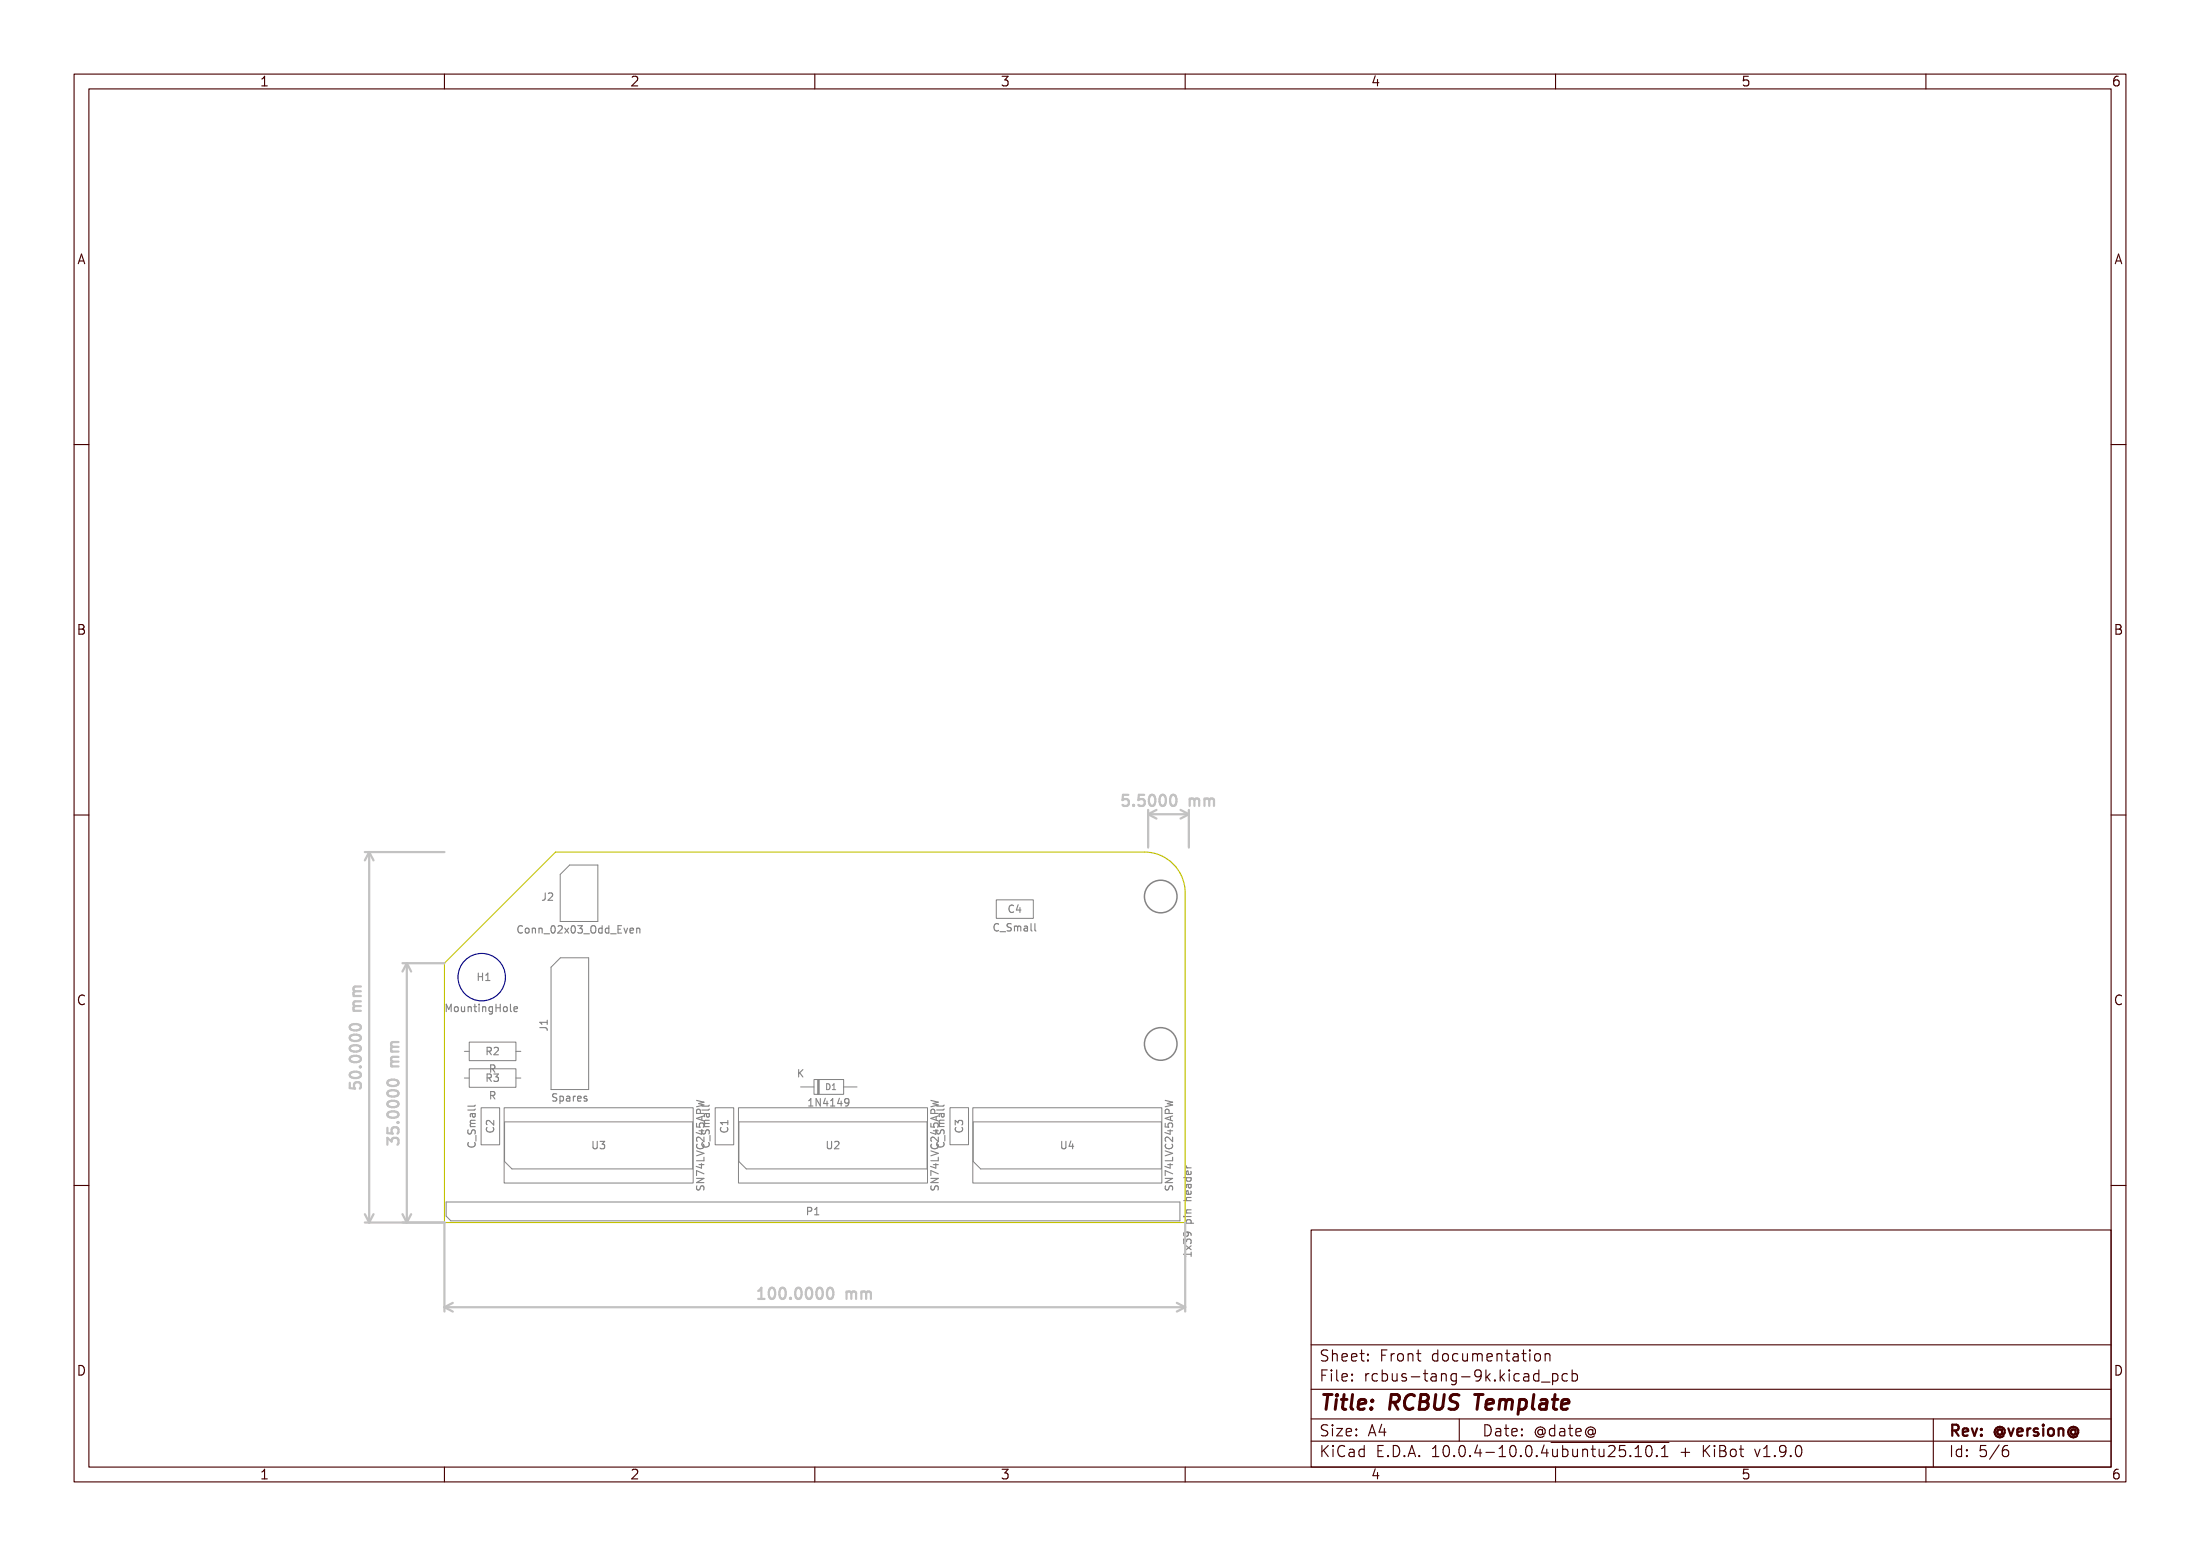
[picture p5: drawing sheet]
<svg xmlns="http://www.w3.org/2000/svg" width="297mm" height="210mm" viewBox="0 0 297 210" stroke-linecap="round" stroke-linejoin="round" font-family="sans-serif">
<g fill="none" stroke="#848484" stroke-width=".15">
<path d="M60.2 136.5v-1l.4 .8 .3-.8v1M61.4 135.9h.3l.2 .2v.2l-.2 .2h-.3l-.1-.2zM62.3 135.9v.6h.3l.1-.1M62.7 135.9v.6M63.2 136l.1-.1h.3v.6M63.2 135.9v.6M64 135.9h.3M64.1 135.5v.9l.2 .1M64.6 131.3v1M64.6 131.8h.5M64.7 135.5v.1M64.7 135.9v.6"/>
<path d="M65.1 131.3v1M65.2 136l.1-.1h.2l.1 .6M65.2 135.9v.6M65.6 132.3h.5M65.6 131.6l.3-.3v1M66.5 135.9h-.3l-.2 .2 .1 .4h.4M66.5 135.9v.8l-.2 .2-.2-.1M67 135.5v1M67 136h.5M67.5 135.5v1M68 136l.2-.1 .2 .1 .1 .3-.1 .2h-.2l-.2-.1zM68.9 135.5v.9l.2 .1"/>
<path d="M69.4 136.2l.5-.1-.1-.2h-.3l-.1 .1v.5h.4M70.5 125a.47 .47 0 0 0-.6 .4 .47 .47 0 0 0 .4 .5l.2-.1M71 125.4l.1-.1 .3 .1v.3l-.1 .2h-.2l-.1-.1zM71.9 125.4l.1-.1h.2l.1 .6M71.9 125.3v.6M72.8 125.4l.1-.1h.2l.1 .6M72.8 125.3v.6M72.9 138.7h.7a.32 .32 0 0 1 .3 .4M73.4 126h.8M73.6 120.5v.7a.32 .32 0 0 1-.4 .3M73.9 137.7v.6M73.9 138h-1l.3 .3"/>
<path d="M74 120.6l.4-.1 .2 .3-.6 .7h.6M74.5 125l.1-.1a.53 .53 0 0 1 .4 .5 .53 .53 0 0 1-.4 .5l-.1-.1-.1-.2zM75.3 125l.4-.1 .2 .3-.6 .7h.6M76.2 125.3l.6 .6M76.8 125.3l-.6 .6M77.2 125l.1-.1a.53 .53 0 0 1 .4 .5 .53 .53 0 0 1-.4 .5l-.1-.1-.1-.2zM78 124.9h.6l-.3 .4 .3 .1v.4l-.2 .1-.4-.1M78.8 126h.8M79.8 125.1a.33 .33 0 0 1 .4-.2 .33 .33 0 0 1 .2 .4v.3a.33 .33 0 0 1-.3 .3 .33 .33 0 0 1-.3-.3zM81.3 125.3h-.3l-.2 .2 .1 .4h.4M81.3 124.9v1M82.2 125.3h-.3l-.2 .2 .1 .4h.4"/>
<path d="M82.2 124.9v1M82.4 126h.8M83.4 125.4h.4M83.9 124.9h-.5v1h.5M84.2 125.3l.3 .6 .2-.6M85.1 125.6l.4-.1v-.2h-.3l-.1 .1v.5h.4M86 125.4l.1-.1h.2l.1 .6M86 125.3v.6M134.8 124.7a.47 .47 0 0 0-.7 .4 .47 .47 0 0 0 .5 .6l.2-.1M135 125.8h.8M136.5 124.7h-.4l-.1 .1v.3l.5 .2v.3l-.2 .1-.3-.1M136.8 122.2a.47 .47 0 0 0-.6 .4 .47 .47 0 0 0 .4 .6l.2-.1"/>
<path d="M137 125v.7M137 125.1l.2-.1 .2 .1M137.4 125.1l.1-.1h.3v.7M137.4 125.1v.6M137.5 122.1l-.3 .7h.6M137.7 122.5v.7M138.3 125h.4v.7M138.7 125.2l-.3 .1-.2 .1 .2 .3 .3-.1M139.2 124.7v.8l.1 .2M139.7 124.7v.8l.2 .2M63.2 152.5v.4l.1 .1h.2l.2-.4 .3-.1 .2 .2-.1 .4M63.3 154.2a.47 .47 0 0 0 .3 .7 .47 .47 0 0 0 .6-.5l-.1-.2"/>
<path d="M63.5 152.1h.7M63.6 151.6h.6M63.6 151.6l-.1 .2 .1 .3M63.7 150.3l.1 .3 .1 .2 .3-.2-.1-.3M64.2 150.3h-.7v.4M64.2 151.2h-.7v.3l.1 .1M64.2 149.7l-.2 .1h-.8M64.2 149.2l-.2 .1h-.8M64.2 153.2v.8M65.8 152.2a.47 .47 0 0 0 .3 .6 .47 .47 0 0 0 .6-.4l-.1-.2M65.8 141.9l.4-.1 .1-.1v-.2l-.2-.1h-.3v1M65.8 145.5l.4-.1 .1-.1v-.3h-.2h-.3v1"/>
<path d="M66 141.9l.3 .5M66 145.5l.3 .5M66.2 144.2h.5l.1-.1v-.3l-.2-.1h-.4v1M66.2 147.8h.5l.1-.1v-.3l-.2-.1h-.4v1M66.5 144.2l.3 .5M66.5 147.8l.3 .5M66.7 151.2v.6l-.8-.6-.2 .2 .1 .4M66.7 145h.6l-.3 .3 .2 .1v.5l-.1 .1-.4-.1M66.7 141.5l.4-.1 .2 .2-.6 .8h.6M75.2 147.7l-.4-.1-.2 .1v.3l.5 .2 .1 .2-.2 .2h-.4M75.6 148l.3-.1 .2 .2-.1 .5h-.4M75.6 147.9v1"/>
<path d="M76.5 148h.4v.6M76.9 148.2h-.3l-.1 .2 .1 .2h.3M77.4 147.9v.7M77.7 147.9l-.3 .2M78 148.3l.5-.1-.1-.2-.3-.1-.1 .2v.5h.4M79.2 148l-.2-.1-.2 .2 .1 .1 .3 .1v.3h-.4M80.1 154v.9l.1 .1h.3l.1-.1v-.9M81 154h.6l-.3 .4 .3 .1v.4l-.2 .1-.4-.1M94 159h1l-1 .6h1M94 151.6v.5h.5l-.1-.1 .1-.3 .1-.1h.3l.1 .2-.1 .3M94 155.3l1 .4-1 .3M94 148.5l1 .3-.7 .1 .7 .2-1 .3"/>
<path d="M94.1 154.4a.47 .47 0 0 0 .4 .7 .47 .47 0 0 0 .5-.5l-.1-.2M94.4 157.2h.6M94.4 152.6h.6M94.6 150.3l-.1-.5-.1-.1-.3 .1-.1 .1v.4h1M94.7 157v.7l-.7-.3M94.7 152.5v.6l-.7-.2M94.7 150.7v.5M94.8 152.5v.4l.1 .1h.2l.2-.4 .3-.1 .2 .2-.1 .4M94.9 154.2a.47 .47 0 0 0 .3 .7 .47 .47 0 0 0 .6-.5l-.1-.2M95 156.2v.5h-1M95 153.5v.6l-.7-.6-.3 .2 .1 .3M95 158.4l-1-.4v.7"/>
<path d="M95 150.6l-1 .3 1 .4M95.1 152.1h.7M95.2 151.6l-.1 .2 .1 .3M95.2 151.6h.6M95.3 150.3l.1 .3 .1 .2 .3-.2-.1-.3M95.8 150.3h-.7v.4M95.8 151.2h-.7v.3l.1 .1M95.8 149.7l-.2 .1h-.8M95.8 149.2l-.2 .1h-.8M95.8 153.2v.8M97.4 152.2a.47 .47 0 0 0 .3 .6 .47 .47 0 0 0 .6-.4l-.1-.2M98.3 151.2v.6"/>
<path d="M98.3 151.5h-1l.2 .3M107.8 144.4v1M108 144.8l.4 .6M108.4 144.4l-.6 .5M109.2 149.3h.5M109.2 148.6l.3-.3v1M110.7 148.3v1l-.5-1v1M111.4 148.2l-.2 .7h.6M111.7 148.6v.7M111.7 154v.9l.2 .1h.3l.1-.1v-.9M112.1 149.3h.6M112.1 148.6l.3-.3v1"/>
<path d="M112.7 154.1l.4-.1 .2 .3-.7 .7h.7M113.3 148.2l-.2 .7h.6M113.6 148.6v.7M114.6 148.7l-.2 .2h-.2l-.2-.2 .1-.4h.3l.2 .1a.66 .66 0 0 1-.3 .9h-.2M125.7 159h1l-1 .6h1M125.7 151.6v.5h.4l-.1-.1 .1-.3 .1-.1h.4l.1 .2-.1 .3M125.7 155.3l1 .4-1 .3M125.7 148.5l1 .3-.7 .1 .7 .2-1 .3M125.8 154.4a.47 .47 0 0 0 .3 .7 .47 .47 0 0 0 .6-.5l-.1-.2M126 157.2h.7M126 152.6h.7M126.2 150.3l-.1-.5-.1-.1-.2 .1-.1 .1v.4h1"/>
<path d="M126.3 157v.7l-.7-.3M126.3 152.5v.6l-.7-.2M126.4 150.7v.5M126.5 152.5v.4l.1 .1h.3l.2-.5h.3l.1 .2-.1 .3M126.6 154.2a.47 .47 0 0 0 .3 .6 .47 .47 0 0 0 .6-.4l-.1-.2M126.7 156.2v.5h-1M126.7 153.5v.6l-.7-.6-.3 .2 .1 .3M126.7 158.4l-1-.4v.7M126.7 150.6l-1 .3 1 .4M126.8 152h.7M126.9 151.6l-.1 .2 .1 .2M126.9 151.6h.6"/>
<path d="M127 150.3l.1 .3 .1 .2 .3-.2-.1-.3M127.5 150.3h-.7v.4M127.5 149.1l-.2 .2h-.8M127.5 151.2h-.7v.3l.1 .1M127.5 149.7l-.2 .1h-.8M127.5 153.2v.8M129 151.8v-.6l.3 .3 .1-.2h.5l.1 .1-.1 .4M129.1 152.2a.47 .47 0 0 0 .3 .6 .47 .47 0 0 0 .6-.4l-.1-.2M143.3 154v.9l.2 .1h.3l.1-.1v-.9M144.6 154l-.3 .7h.6M144.8 154.4v.6M157.3 151.6v.5h.5l-.1-.1v-.3l.2-.1h.3l.1 .2-.1 .3"/>
<path d="M157.3 159h1l-1 .6h1M157.3 155.3l1 .4-1 .3M157.3 148.5l1 .3-.7 .1 .7 .2-1 .3M157.4 154.4a.47 .47 0 0 0 .3 .7 .47 .47 0 0 0 .6-.5l-.1-.2M157.6 157.2h.7M157.6 152.6h.7M157.8 150.3v-.5l-.2-.1-.2 .1-.1 .1v.4h1M158 157v.7l-.7-.3M158 152.5v.6l-.7-.2M158 150.7v.5M158.3 153.5v.6l-.7-.6-.3 .2 .1 .3M158.3 156.2v.5h-1"/>
<path d="M158.3 158.4l-1-.4v.7M158.3 150.6l-1 .3 1 .4M159.8 159h1M160.1 157.3l.2 .3M160.1 157.6h.7M160.2 159l-.1 .2 .2 .2 .5-.1v-.3M160.4 159.9v.3l.2 .1 .2-.1v-.3M160.8 158.1v.3l-.1 .1h-.5v-.4l.2-.1 .1 .5M160.8 159.9h-.6v.4M94.1 160l-.1 .4 .2 .2 .3-.1 .2-.4h.2l.1 .1v.4M109 163.5l.5-.1 .1-.1-.1-.3h-.1h-.4v1M110 164h.5"/>
<path d="M110 163.2l.3-.2v1M125.7 160v.4l.2 .2 .2-.1 .2-.4h.3l.1 .1-.1 .4M157.4 160l-.1 .4 .2 .2 .2-.1 .2-.4h.3l.1 .1v.4M159.8 167.9v-.7l.4 .4 .1-.3h.4l.1 .1-.1 .5M159.8 164.2h.1M159.8 162h1M160.1 168.1l.7 .6M160.1 165.1h1M160.1 164.2h.7M160.1 163.7h.7M160.2 165.1l-.1-.3 .2-.2 .5 .1v.4M160.2 166.3l.2 .2v.2l-.2 .2-.3-.1-.1-.3 .1-.2a.66 .66 0 0 1 .9 .3v.2"/>
<path d="M160.8 160.8v.2l-.1 .2-.5-.1v-.3l.2-.1 .1 .5M160.8 169v.6M160.8 169.3h-1l.3 .3M160.8 168.1l-.7 .6M160.8 161.6l-.6 .1-.1 .2 .1 .1M160.8 163.3h-.6l-.1 .3 .1 .1"/>
</g>
<g fill="none" stroke="#848484" stroke-width=".14">
<path d="M75.6 118l1.3-1.2h3.8v7.6h-5.1zM75.7 129.3h3.8v17.8h-5.1v-16.6zM134.5 121.5h5v2.5h-5zM62.7 141.9h.6M62.7 145.5h.6M63.3 140.6h6.3v2.6h-6.3zM63.3 144.3h6.3v2.4h-6.3zM64.9 149.5h2.5v5h-2.5zM68.1 149.5h25.5v10.2h-25.5zM68.1 151.4h25.4v6.4h-24.4l-1-1zM69.7 141.9h.6M69.7 145.5h.6"/>
<path d="M96.5 149.5h2.6v5h-2.6zM99.7 149.5h25.5v10.2h-25.5zM99.8 151.4h25.4v6.4h-24.4l-1-1zM108.1 146.7h1.8M109.9 145.7h4v2h-4zM110.4 145.7v2M110.5 145.7v2M110.6 145.7v2M111.6 146.3a.4 .4 0 0 1 .5 .4 .4 .4 0 0 1-.5 .4zM112.4 147.1h.4M112.4 146.5l.2-.2v.8M113.9 146.7h1.8"/>
<path d="M128.2 149.5h2.5v5h-2.5zM131.3 149.5h25.5v10.2h-25.5zM131.4 151.4h25.4v6.4h-24.4l-1-1zM60.2 162.2h99.1v2.6h-98.4l-.7-.7z"/>
</g>
<g fill="none" stroke="#848484" stroke-width=".2">
<circle cx="156.7" cy="121" r="2.2"/>
<circle cx="156.7" cy="140.9" r="2.2"/>
</g>
<path d="M60 130l15-15h79.5a5.5 5.5 0 0 1 5.5 5.5v44.5h-100z" fill="none" stroke="#c2c200" stroke-width=".15"/>
<g fill="none" stroke="#c2c2c2" stroke-width=".3">
<path d="M49.3 115h10.7M49.8 115v50M49.8 115l.6 1.1M49.8 115l-.5 1.1M152.3 107.3h-.7l-.1 .7 .2-.2 .5 .1 .2 .2-.1 .5-.2 .2h-.4l-.2-.2M153 108.6l.1 .1-.1 .1M153 108.6v.1v.1M153 108.6v.2M154.5 107.3h-.7l-.1 .7 .2-.2 .5 .1 .1 .2v.5l-.3 .2h-.3l-.2-.2M155 109.3v5.1M155 109.9h5.5M155 109.9l1.1 .6"/>
<path d="M155.2 107.4a.36 .36 0 0 1 .4-.1 .36 .36 0 0 1 .3 .3 .77 .77 0 0 1-.4 1.2 .91 .91 0 0 1-.3-1.4zM156.1 109.3l-1.1 .6M156.7 107.4a.36 .36 0 0 1 .3-.1 .36 .36 0 0 1 .3 .3 .77 .77 0 0 1-.4 1.2 .91 .91 0 0 1-.2-1.4zM158.1 107.4a.36 .36 0 0 1 .4-.1 .36 .36 0 0 1 .2 .3 .77 .77 0 0 1-.4 1.2 .91 .91 0 0 1-.2-1.4zM159.4 109.3l1.1 .6M160.5 109.3v5.1M160.5 109.9l-1.1 .6M160.6 107.8v1M160.6 107.9a.37 .37 0 0 1 .6 .1M161.2 108l.3-.2h.3l.1 1M161.2 108v.8M162.6 107.9a.37 .37 0 0 1 .7 .1"/>
<path d="M162.6 107.8v1M163.3 108l.2-.2h.3l.1 1M163.3 108v.8M47.3 139.9a1 1 0 0 1 1.4 .1v.1a.94 .94 0 0 1-1.5 0zM47.4 138.4a1.02 1.02 0 0 1 1.3 .2v.1a.94 .94 0 0 1-1.5 0zM47.7 136.4h1M47.7 134.4h1M47.9 135.8l-.1 .1a.41 .41 0 0 0 .1 .5M47.9 133.8l-.1 .1a.41 .41 0 0 0 .1 .5M47.9 135.8h.8M47.9 133.8h.8M48.7 133.1l-.9 .1-.1 .4 .2 .2"/>
<path d="M48.7 135.1l-.9 .1-.1 .4 .2 .2M54.3 130h5.7M54.9 130v35M54.9 130l.6 1.1M54.9 130l-.6 1.1M47.2 146.1v.8h.7l-.1-.2 .1-.5 .2-.1h.5l.1 .3v.3l-.1 .2M47.3 141.3a1 1 0 0 1 1.4 .1v.2a.94 .94 0 0 1-1.5 0zM47.3 142.7a1 1 0 0 1 1.4 .2v.1a.94 .94 0 0 1-1.5 0zM47.3 144.9a1 1 0 0 1 1.4 .1v.1a.94 .94 0 0 1-1.5 0zM48.6 144v-.1l.1 .1M48.6 144v.1l.1-.1M48.6 144h.1"/>
<path d="M52.3 152.2v.7l.7 .1-.1-.2v-.5l.3-.2 .5 .1 .1 .2v.4l-.1 .2M52.3 154.5v-.9l.6 .5a.41 .41 0 0 1 .3-.5h.3l.2 .1 .1 .6-.1 .2M52.4 145.9a1.02 1.02 0 0 1 1.4 .2v.1a.94 .94 0 0 1-1.5 0zM52.4 147.3a1.02 1.02 0 0 1 1.4 .2v.1a.94 .94 0 0 1-1.5 0zM52.4 148.7a1.02 1.02 0 0 1 1.4 .2v.2a.94 .94 0 0 1-1.5 0zM52.4 150.1a1.02 1.02 0 0 1 1.4 .3v.1a.94 .94 0 0 1-1.5 0zM52.8 141.9h1M52.8 143.9h1M53 143.3l-.1 .1a.41 .41 0 0 0 0 .5M53 141.3l-.1 .1a.41 .41 0 0 0 0 .5M53 143.3h.8M53 141.3h.8"/>
<path d="M53.7 151.5v-.1l.1 .1M53.7 151.5v.1l.1-.1M53.7 151.5h.1M53.8 140.6l-.9 .1-.1 .4 .2 .2M53.8 142.6l-.9 .1-.1 .4 .2 .2M49.3 165h10.7v12M49.3 163.9l.5 1.1M50.4 163.9l-.6 1.1M54.3 163.9l.6 1.1M55.5 163.9l-.6 1.1M60 176.4h100M60 176.4l1.1 .6"/>
<path d="M61.1 175.8l-1.1 .6M102.4 175.3h.8M102.4 174.2l.4-.4v1.5M103.9 174a.36 .36 0 0 1 .4-.2 .36 .36 0 0 1 .3 .3 .77 .77 0 0 1-.5 1.2 .91 .91 0 0 1-.2-1.3zM105.4 174a.36 .36 0 0 1 .3-.2 .36 .36 0 0 1 .3 .3 .77 .77 0 0 1-.4 1.2 .91 .91 0 0 1-.2-1.3zM106.7 175.2h.1l-.1 .1M106.7 175.2h-.1l.1 .1M106.7 175.2v.1M107.5 174a.36 .36 0 0 1 .4-.2 .36 .36 0 0 1 .2 .3 .77 .77 0 0 1-.4 1.2 .91 .91 0 0 1-.2-1.3zM108.9 174a.36 .36 0 0 1 .4-.2 .36 .36 0 0 1 .3 .3 .77 .77 0 0 1-.5 1.2 .91 .91 0 0 1-.2-1.3zM110.4 174a.36 .36 0 0 1 .3-.2 .36 .36 0 0 1 .3 .3 .77 .77 0 0 1-.4 1.2 .91 .91 0 0 1-.2-1.3zM111.8 174a.36 .36 0 0 1 .4-.2 .36 .36 0 0 1 .2 .3 .77 .77 0 0 1-.4 1.2 .91 .91 0 0 1-.2-1.3z"/>
<path d="M114.3 174.3v1M114.3 174.5a.37 .37 0 0 1 .6 0M114.9 174.5l.2-.2 .4 .1 .1 .9M114.9 174.5v.8M116.3 174.5a.37 .37 0 0 1 .6 0M116.3 174.3v1M116.9 174.5l.2-.2 .4 .1 .1 .9M116.9 174.5v.8M158.9 175.8l1.1 .6M160 165v12M160 176.4l-1.1 .6"/>
</g>
<circle cx="65" cy="131.9" r="3.2" fill="none" stroke="#000084" stroke-width=".15"/>
<g fill="none" stroke="#480000" stroke-width=".15">
<path d="M10 10h277v190h-277zM12 12h273v186h-273zM35.3 11.6h.8M35.3 10.7l.4-.4v1.3M60 10v2M85.3 10.4l.2-.1 .5 .1a.35 .35 0 0 1 0 .5l-.7 .7h.8M110 10v2M135.3 10.3h.8l-.4 .5a.35 .35 0 0 1 .4 .2v.3l-.1 .2-.5 .1-.2-.1M160 10v2M185.7 10.2l-.4 1h.9M186 10.7v.9M210 10v2"/>
<path d="M236 10.3h-.6l-.1 .6 .2-.1 .5 .1 .1 .1-.1 .5-.2 .1h-.3l-.2-.1M260 10v2M286 10.3a.52 .52 0 0 0-.7 .6v.4l.2 .2 .3 .1 .2-.1 .1-.5-.1-.1-.4-.1-.3 .2M10.6 35.6l.4-1.3 .4 1.3M10.7 35.2h.6M285.6 35.6l.4-1.3 .4 1.3M285.7 35.2h.6M10 60h2M285 60h2M10.7 84.3h.4l.2 .1v.3l-.2 .2a.35 .35 0 0 1 .3 .3 .35 .35 0 0 1-.2 .4h-.5zM10.7 84.9h.4M285.7 84.3h.4l.2 .1v.3l-.2 .2a.35 .35 0 0 1 .3 .3 .35 .35 0 0 1-.2 .4h-.5z"/>
<path d="M285.7 84.9h.4M10 110h2M285 110h2M11.4 134.4a.52 .52 0 0 0-.6 0 .52 .52 0 0 0-.2 .6 .49 .49 0 0 0 .2 .5 .49 .49 0 0 0 .6 0M286.4 134.4a.52 .52 0 0 0-.6 0 .52 .52 0 0 0-.2 .6 .49 .49 0 0 0 .3 .5 .49 .49 0 0 0 .5 0M10 160h2M285 160h2M177 166h108v32h-108zM10.7 184.3a.66 .66 0 0 1 .7 .6 .66 .66 0 0 1-.7 .7zM35.3 198.7l.4-.4v1.3M35.3 199.6h.8M60 198v2"/>
<path d="M85.3 198.4l.2-.1 .5 .1a.35 .35 0 0 1 0 .5l-.7 .7h.8M110 198v2M135.3 198.3h.8l-.4 .5a.35 .35 0 0 1 .4 .2v.4l-.1 .1-.5 .1-.2-.1M160 198v2M177 194.5h108M177 191.5h108M177 187.5h108M177 181.5h108M178.5 185.6h.5M178.5 195.1v1.5M178.7 195.7l.6 .9M179.2 184.9h-.7v1.5"/>
<path d="M179.2 192.4l-.2-.1-.5 .1a.36 .36 0 0 0-.1 .3 .36 .36 0 0 0 .3 .3 .55 .55 0 0 1 .5 .4v.3l-.2 .1-.6-.1M179.2 182.3l-.2-.1-.5 .1a.36 .36 0 0 0-.1 .3 .36 .36 0 0 0 .3 .3 .55 .55 0 0 1 .5 .4v.3l-.2 .1-.6-.1M179.3 195.1l-.8 .9M179.7 184.9v.1M179.7 185.4v1M179.7 184.9l.1 .1h-.1M179.9 182.2v1.5M179.9 192.3v.1M179.9 192.8v1M179.9 192.3l-.1 .1h.1M179.9 192.3l.1 .1h-.1M179.9 182.8a.37 .37 0 0 1 .6 .1v.8"/>
<path d="M180 195.1v.1M180 195.6v1M180 195.1l-.1 .1h.1M180.5 192.8h.7l-.7 1h.7M180.5 184.9v1.3l.2 .2M181.2 183.2l.7-.1-.1-.3-.4-.1-.2 .2v.7l.2 .1 .4-.1M181.2 185.9l.7-.2-.1-.2-.4-.1-.2 .2v.7l.2 .1 .4-.1M181.5 195.2a.6 .6 0 0 0-.7 0 .6 .6 0 0 0-.2 .8 .56 .56 0 0 0 .3 .5 .56 .56 0 0 0 .6 0M181.7 193.3l.8-.1-.1-.3-.4-.1-.3 .2 .1 .7 .2 .1 .4-.1M182.2 195.7l.1-.1 .4 .1 .1 .9M182.5 183.2l.7-.1-.1-.3-.4-.1-.2 .2v.7l.2 .1 .4-.1M182.5 186.3h.1l-.1 .1"/>
<path d="M182.5 186.3v.1M182.5 185.5v.1M182.5 185.5h.1l-.1 .1M182.8 196h-.5a.29 .29 0 0 0-.2 .3 .29 .29 0 0 0 .2 .3l.5-.1M183.1 193.7h.1l-.1 .1M183.1 193.7h-.1l.1 .1M183.1 192.9v.1M183.1 193.7v.1M183.1 192.9h.1l-.1 .1M183.1 192.9h-.1l.1 .1M183.6 182.7h.6M183.8 182.2v1.3l.1 .1 .3 .1"/>
<path d="M184.2 195.7l-.5-.1-.2 .3v.4l.1 .2 .1 .1 .5-.1M184.2 195.1v1.5M184.4 185.4v1M184.7 183.6v.1M184.7 183.6h-.1l.1 .1M184.7 182.8v.1M184.7 182.8h-.1l.1 .1M184.7 193.8l.5-1.5 .5 1.5M184.8 185.4l-.3 .1-.1 .2M184.9 193.4h.7M185.7 198.2l-.4 1h.9M186 185.5l-.5-.1-.3 .3v.4l.2 .2 .1 .1 .5-.1"/>
<path d="M186 198.7v.9M186 195.8h.5M186.5 192.2l-.3 1.1h.9M186.5 182.9h.5M186.6 185.5l.4-.1 .3 .3v.4l-.1 .2-.2 .1-.4-.1M186.6 184.9v1.5M186.7 195.1h-.7v1.5h.7M186.9 192.8v1M187.2 182.2h-.7v1.5M187.4 196.5h.1l-.1 .1M187.4 196.5h-.1l.1 .1M187.4 196.5v.1"/>
<path d="M187.8 182.7v1M188 185.4v.9a.41 .41 0 0 0 .6 0M188.1 195.1a.79 .79 0 0 1 .9 .5 .79 .79 0 0 1-.3 .9l-.6 .1zM188.2 182.7l-.2 .1-.2 .2M188.6 185.4v1M188.8 182.8a.41 .41 0 0 1 .7 .2v.4a.41 .41 0 0 1-.4 .3 .41 .41 0 0 1-.4-.3v-.4zM189.6 196.5h.1l-.1 .1M189.6 196.5h-.1l.1 .1M189.6 196.5v.1M189.8 185.5l-.3-.1-.3 .2 .1 .2 .5 .2 .1 .1-.1 .2-.1 .1-.5-.1M190.1 196.6l.5-1.5 .5 1.5M190.1 182.8a.37 .37 0 0 1 .6 .1v.8"/>
<path d="M190.1 182.7v1M190.2 196.2h.8M190.5 185.8h1.2M191.2 182.7h.6M191.5 182.2v1.3v.1l.3 .1M191.6 196.5h.1l-.1 .1M191.6 196.5h-.1l.1 .1M191.6 196.5v.1M192.2 185.4h.5M192.4 184.9v1.3l.1 .1 .2 .1M193.2 185.5l.2-.1 .4 .1 .1 .9M193.4 196.6h.8"/>
<path d="M193.4 195.5l.4-.4v1.5M193.9 185.7l-.5 .1a.29 .29 0 0 0-.2 .3 .29 .29 0 0 0 .2 .3l.5-.1M194.1 182.8l-.4-.1-.3 .3v.4l.1 .2 .2 .1 .4-.1M194.1 182.2v1.5M194.6 185.5a.37 .37 0 0 1 .6 .1v.8M194.6 185.4v1M194.8 182.8a.41 .41 0 0 1 .4-.1 .41 .41 0 0 1 .3 .3v.4a.41 .41 0 0 1-.4 .3 .41 .41 0 0 1-.4-.3zM195 195.2a.36 .36 0 0 1 .3-.1 .36 .36 0 0 1 .3 .3 .77 .77 0 0 1-.4 1.2 .91 .91 0 0 1-.2-1.4zM196.3 196.5h.1l-.1 .1M196.3 196.5h-.1l.1 .1M196.3 196.5v.1M196.6 185.4v1.2a.41 .41 0 0 1-.6 .2"/>
<path d="M196.6 185.5l-.4-.1-.3 .3v.4l.1 .2 .2 .1 .4-.1M196.8 182.8l-.4-.1-.3 .3v.4l.1 .2 .2 .1 .4-.1M197 191.5v3M197.1 195.2a.36 .36 0 0 1 .4-.1 .36 .36 0 0 1 .2 .3 .77 .77 0 0 1-.4 1.2 .91 .91 0 0 1-.2-1.4zM197.3 185.8h1.2M197.5 182.7v.9a.41 .41 0 0 0 .6 0M198.1 182.7v1M198.5 196.5v.1M198.5 196.5h-.1l.1 .1M198.8 182.8a.37 .37 0 0 1 .7 .1M198.8 182.7v1M199.5 195l-.4 1.1h.9"/>
<path d="M199.5 182.9l.2-.2 .3 .1 .1 .9M199.5 182.9v.8M199.8 195.6v1M200 185.5l-.3 .3h-.3l-.3-.3v-.3l.1-.2 .5-.1 .2 .1a.99 .99 0 0 1-.4 1.4h-.3M200.5 192.3a.79 .79 0 0 1 .8 .5 .79 .79 0 0 1-.3 .9l-.5 .1zM200.6 196h1.1M200.6 184.9v1.5M200.7 185.8l.5 .6M200.7 183.2l.8-.1-.1-.3-.4-.1-.3 .2 .1 .7 .2 .1 .4-.1M201.2 185.4l-.6 .6M201.8 186.3h.1l-.1 .1M201.8 186.3h-.1l.1 .1"/>
<path d="M201.8 186.3v.1M202 192.9l.1-.1 .4 .1 .1 .9M202.1 182.8a.37 .37 0 0 1 .6 .1v.8M202.1 182.7v1M202.4 196.6h.8M202.4 195.5l.4-.4v1.5M202.5 184.9v1.5M202.6 193.2h-.5a.29 .29 0 0 0-.2 .3 .29 .29 0 0 0 .2 .3l.5-.1M202.7 185.8l.4 .6M203.1 192.8h.6M203.1 185.4l-.6 .6M203.2 182.7h.6"/>
<path d="M203.3 192.3v1.3l.1 .1 .3 .1M203.5 182.2v1.3v.1l.3 .1M203.7 184.9v.1M203.7 185.4v1M203.7 184.9l.1 .1h-.1M204 195.2a.36 .36 0 0 1 .3-.1 .36 .36 0 0 1 .3 .3 .77 .77 0 0 1-.4 1.2 .91 .91 0 0 1-.2-1.4zM204.1 193.3l.7-.1-.1-.3-.4-.1-.2 .2 .1 .7 .1 .1 .4-.1M204.3 182.8l.2-.1 .4 .1 .1 .9M205 183.1h-.5a.29 .29 0 0 0-.3 .3 .29 .29 0 0 0 .3 .3l.5-.1M205.1 185.5l-.4-.1-.3 .3v.4l.1 .2 .2 .1 .4-.1M205.3 196.5h.1l-.1 .1M205.3 196.5h-.1l.1 .1"/>
<path d="M205.3 196.5v.1M205.5 193.7v.1M205.5 193.7h-.1l.1 .1M205.5 192.9v.1M205.5 192.9h-.1l.1 .1M205.5 182.7h.5M205.7 182.2v1.3v.1l.3 .1M205.7 185.5l.2-.1 .4 .1 .1 .9M206.1 195.2a.36 .36 0 0 1 .4-.1 .36 .36 0 0 1 .2 .3 .77 .77 0 0 1-.4 1.2 .91 .91 0 0 1-.2-1.4zM206.4 185.7l-.5 .1a.29 .29 0 0 0-.2 .3 .29 .29 0 0 0 .2 .3l.5-.1M206.5 182.2v.1M206.5 182.7v1"/>
<path d="M206.5 182.2l.1 .1h-.1M207.2 182.8a.41 .41 0 0 1 .4-.1 .41 .41 0 0 1 .4 .3v.4a.41 .41 0 0 1-.4 .3 .41 .41 0 0 1-.4-.3zM207.5 196.5v.1M207.5 196.5h-.1l.1 .1M207.7 185.5l-.4-.1-.3 .3v.4l.2 .2 .1 .1 .4-.1M207.7 184.9v1.5M208.1 186.5h1.1M208.2 193.1a.36 .36 0 0 0-.5-.1 .36 .36 0 0 0 0 .6 .36 .36 0 0 0 .5-.1M208.2 192.9v.6M208.2 193.5l.1 .1 .2-.1a.67 .67 0 0 0-.6-.9 .67 .67 0 0 0-.6 1 .71 .71 0 0 0 1.2 .2M208.5 195l-.4 1.1h.9M208.6 182.7v1"/>
<path d="M208.6 182.8a.37 .37 0 0 1 .6 .1v.8M208.8 195.6v1M209.4 194.7h15.9M209.6 195.6l.1 .9a.41 .41 0 0 0 .5 0M209.6 185.4v1.5M209.6 185.5l.4-.1 .3 .3v.4l-.1 .2-.2 .1-.4-.1M209.9 192.9l-.4-.1-.3 .3v.4l.1 .2 .2 .1 .4-.1M209.9 192.3v1.5M210 198v2M210.2 195.6v1M210.6 192.9l.1-.1 .5 .1v.9M211 195.7l.4-.1 .3 .3v.4l-.2 .2-.1 .1-.4-.1"/>
<path d="M211 195.1v1.5M211.2 193.2h-.5a.29 .29 0 0 0-.2 .3 .29 .29 0 0 0 .2 .3l.5-.1M211.6 185.5l-.4-.1-.3 .3v.4l.1 .2 .2 .1 .4-.1M211.7 192.8h.6M212 192.3v1.3v.1l.3 .1M212.2 185.5l.5-.1 .3 .3v.4l-.2 .2-.1 .1-.5-.1M212.2 184.9v1.5M212.3 195.6l.1 .9a.41 .41 0 0 0 .6 0M212.7 193.3l.8-.1-.1-.3-.4-.1-.3 .2 .1 .7 .2 .1 .4-.1M213 195.6v1M213.7 195.7a.37 .37 0 0 1 .6 .1v.8M213.7 195.6v1"/>
<path d="M214.8 195.6h.6M215 193.1a.36 .36 0 0 0-.5-.1 .36 .36 0 0 0 0 .6 .36 .36 0 0 0 .5-.1M215 193.5l.1 .1 .2-.1a.67 .67 0 0 0-.6-.9 .67 .67 0 0 0-.6 1 .71 .71 0 0 0 1.1 .2M215 192.9v.6M215 195.1v1.3l.1 .1 .3 .1M215.9 195.6l.1 .9a.41 .41 0 0 0 .5 0M216.5 195.6v1M217.2 195.2l.2-.1 .5 .1a.41 .41 0 0 1 .1 .5l-.9 .9h.9M219.4 195.1h-.7l-.1 .7 .2-.1h.5l.2 .3-.1 .5-.2 .1h-.4l-.2-.1M220.1 196.5h.1l-.1 .1M220.1 196.5h-.1l.1 .1M220.1 196.5v.1"/>
<path d="M220.7 196.6h.9M220.7 195.5l.5-.4v1.5M222.3 195.2a.36 .36 0 0 1 .4-.1 .36 .36 0 0 1 .3 .3 .77 .77 0 0 1-.5 1.2 .91 .91 0 0 1-.2-1.4zM223.7 196.5v.1M223.7 196.5h-.1l.1 .1M224.3 196.6h.9M224.3 195.5l.4-.4v1.5M227 196h1.1M227.5 195.4v1.2M230 195.1v1.5M230.2 195.7l.6 .9M230.8 195.1l-.8 .9"/>
<path d="M231.5 195.1v.1M231.5 195.6v1M231.5 195.1l-.1 .1h.1M232.2 195.1l.6 .1a.36 .36 0 0 1 .2 .3 .36 .36 0 0 1-.3 .3 .4 .4 0 0 1 .3 .4 .4 .4 0 0 1-.3 .4h-.5zM232.2 195.8h.5M233.7 195.7a.41 .41 0 0 1 .7 .2v.4a.41 .41 0 0 1-.4 .3 .41 .41 0 0 1-.4-.3v-.4zM234.8 195.6h.6M235 195.1v1.3l.1 .1 .3 .1M236 198.3h-.6l-.1 .6 .2-.1 .5 .1 .1 .1-.1 .5-.2 .1h-.3l-.2-.1M236.9 195.6l.3 1 .4-1M238.1 196.6h.9M238.1 195.5l.4-.4v1.5"/>
<path d="M239.6 196.5h.1l-.1 .1M239.6 196.5h-.1l.1 .1M239.6 196.5v.1M241.1 195.7l-.3 .3h-.3l-.3-.3v-.3l.2-.2 .4-.1 .2 .1a.99 .99 0 0 1-.3 1.4h-.3M241.7 196.5h.1l-.1 .1M241.7 196.5v.1M242.5 195.2a.36 .36 0 0 1 .4-.1 .36 .36 0 0 1 .3 .3 .77 .77 0 0 1-.5 1.2 .91 .91 0 0 1-.2-1.4zM260 198v2M261 191.5v6.5M263.5 195.1v1.5M264.8 195.7l-.4-.1-.3 .3v.4l.1 .2 .2 .1 .4-.1M264.8 195.1v1.5"/>
<path d="M265.5 196.5h.1l-.1 .1M265.5 196.5v.1M265.5 195.7v.1M265.5 195.7h.1l-.1 .1M268.1 195.1h-.7l-.1 .7 .2-.1h.5l.2 .3-.1 .5-.2 .1h-.4l-.2-.1M269.9 195l-1.3 2M271 195.1a.6 .6 0 0 0-.7 .6v.6l.2 .2 .4 .1 .2-.1 .1-.5-.2-.3h-.4l-.3 .3M285.7 184.3a.66 .66 0 0 1 .7 .6 .66 .66 0 0 1-.7 .7zM286 198.3a.52 .52 0 0 0-.7 .6v.5l.2 .1 .3 .1 .2-.1 .1-.5-.1-.1-.4-.1-.3 .2"/>
</g>
<g fill="none" stroke="#480000" stroke-width=".3">
<path d="M263.6 193.1h.5a.41 .41 0 0 0 .3-.4 .41 .41 0 0 0-.3-.4h-.5v1.5M263.9 193.1l.5 .7M265 193.3l.7-.2-.1-.2-.4-.1-.2 .2 .1 .7 .1 .1 .4-.1M266.2 192.8l.4 1 .3-1M267.5 193.6l.1 .1-.1 .1M267.5 193.6l-.1 .1 .1 .1M267.5 192.9v.1M267.5 193.6v.2M267.5 192.9h.1l-.1 .1M267.5 192.9h-.1l.1 .1M270.3 193.1a.36 .36 0 0 0-.6-.1 .36 .36 0 0 0 0 .6 .36 .36 0 0 0 .6-.1M270.3 192.9v.6"/>
<path d="M270.3 193.5v.1l.3-.1a.67 .67 0 0 0-.7-.9 .67 .67 0 0 0-.6 1 .71 .71 0 0 0 1.2 .2M271.1 192.8l.4 1 .3-1M272.3 193.3l.8-.2-.1-.2-.4-.1-.3 .2 .1 .7 .2 .1 .4-.1M273.7 192.8v1M274.1 192.8l-.3 .1-.1 .2M275.1 192.9l-.3-.1-.2 .2v.2l.5 .2 .1 .1-.1 .2-.1 .1-.4-.1M275.8 192.3v.1M275.8 192.8v1M275.8 192.3l.1 .1h-.1M276.6 192.9a.41 .41 0 0 1 .4-.1 .41 .41 0 0 1 .3 .3v.4a.41 .41 0 0 1-.4 .3 .41 .41 0 0 1-.4-.3zM277.9 192.9a.37 .37 0 0 1 .7 .1v.8M277.9 192.8v1"/>
<path d="M280.2 193.1a.36 .36 0 0 0-.5-.1 .36 .36 0 0 0 0 .6 .36 .36 0 0 0 .5-.1M280.2 193.5l.1 .1 .2-.1a.68 .68 0 0 0-.7-.9 .68 .68 0 0 0-.5 1 .71 .71 0 0 0 1.1 .2M280.2 192.9v.6"/>
</g>
<g fill="none" stroke="#480000" stroke-width=".4">
<path d="M178.7 188.2h1.1M179.3 188.2l-.3 2M180.4 188.9l-.1 1.3M180.5 188.2l-.1 .1 .1 .1M180.5 188.2l.1 .1-.1 .1M180.5 188.2v.2M181.1 188.9h.7M181.5 188.2l-.3 1.7 .1 .2 .4 .1M182.6 188.2l-.2 1.7 .1 .2 .1 .1M183.4 189.5l1-.1-.1-.4-.2-.1-.5 .1-.2 .2-.1 .7 .1 .2 .2 .1 .6-.1M185.1 190l.1 .1-.1 .1M185.1 190l-.1 .1 .1 .1"/>
<path d="M185.1 190v.2M185.3 189l-.1 .2M185.3 189v.1l-.1 .1M185.3 189l-.1 .1v.1M187.7 189.3h.8a.55 .55 0 0 0 .4-.5 .55 .55 0 0 0-.3-.6h-.8l-.2 2M188.2 189.3l.5 .9M191 188.4a.73 .73 0 0 0-1.2 .3 .97 .97 0 0 0 .4 1.5l.6-.2M191.7 189.2h.7M191.8 188.2h.7a.49 .49 0 0 1 .3 .5 .49 .49 0 0 1-.4 .5l.3 .1a.58 .58 0 0 1-.4 .9h-.7zM193.8 188.2l-.2 1.6 .2 .3a.66 .66 0 0 0 1-.3l.2-1.6M197 188.3a.84 .84 0 0 0-1.1 .1 .45 .45 0 0 0 .2 .8l.4 .1a.49 .49 0 0 1 .3 .5 .49 .49 0 0 1-.5 .4l-.7-.1M199.1 188.2h1.1"/>
<path d="M199.6 188.2l-.2 2M200.6 189.5l1-.1v-.4l-.2-.1-.6 .1-.1 .2-.1 .7v.2l.2 .1 .6-.1M202.5 189.1a.49 .49 0 0 1 .8 .1M202.5 188.9l-.2 1.3M203.3 189.2a.5 .5 0 0 1 .8-.2l.1 .2-.1 1M203.3 189.2l-.1 1M205.2 189l.2-.1 .5 .1 .2 .3-.1 .5a.65 .65 0 0 1-1 .3M205.2 188.9l-.3 2M207.1 188.2l-.2 1.7v.2l.2 .1M208 189l.2-.1 .6 .1 .1 .2-.2 1M208.8 189.4h-.6a.4 .4 0 0 0-.4 .4 .4 .4 0 0 0 .3 .4l.6-.1M209.6 188.9h.7"/>
<path d="M209.9 188.2l-.2 1.7 .1 .2 .4 .1M210.8 189.5l1-.1-.1-.4-.1-.1-.6 .1-.1 .2-.1 .7v.2l.2 .1 .6-.1"/>
</g>
<text font-size="2.7" fill="#fff" x="178" y="190.3">Title: RCBUS Template</text>
<g font-size="2" fill="#fff">
<text x="152.3" y="108.8">5.5000 mm</text>
<text x="48.8" y="146" transform="rotate(-90 48.8 146)">50.0000 mm</text>
<text x="53.9" y="153.5" transform="rotate(-90 53.9 153.5)">35.0000 mm</text>
<text x="103.4" y="175.4">100.0000 mm</text>
<text x="178" y="183.8">Sheet: Front documentation</text>
<text x="178" y="186.5">File: rcbus-tang-9k.kicad_pcb</text>
<text x="178" y="193.9">Size: A4</text>
<text x="178" y="196.7">KiCad E.D.A. 10.0.4-10.0.4~{ubuntu25.10.1} + KiBot v1.9.0</text>
<text x="200" y="193.9">Date: @date@</text>
<text x="263" y="196.7">Id: 5/6</text>
<text x="263" y="193.9">Rev: @version@</text>
</g>
<g font-size="1.7" fill="#fff">
<text x="35" y="11.6">1</text>
<text x="85" y="11.6">2</text>
<text x="135" y="11.6">3</text>
<text x="185" y="11.6">4</text>
<text x="235" y="11.6">5</text>
<text x="285" y="11.6">6</text>
<text x="10.5" y="35.6">A</text>
<text x="285.5" y="35.6">A</text>
<text x="10.5" y="85.6">B</text>
<text x="285.5" y="85.6">B</text>
<text x="10.5" y="135.6">C</text>
<text x="285.5" y="135.6">C</text>
<text x="10.5" y="185.6">D</text>
<text x="285.5" y="185.6">D</text>
<text x="35" y="199.7">1</text>
<text x="85" y="199.7">2</text>
<text x="135" y="199.7">3</text>
<text x="185" y="199.7">4</text>
<text x="235" y="199.7">5</text>
<text x="285" y="199.7">6</text>
</g>
<g font-size="1.3" fill="#fff">
<text x="70.5" y="126">Conn_02x03_Odd_Even</text>
<text x="73.1" y="121.6">J2</text>
<text x="134.2" y="125.7">C_Small</text>
<text x="136.2" y="123.2">C4</text>
<text x="60.2" y="136.6">MountingHole</text>
<text x="64.5" y="132.4">H1</text>
<text x="65.7" y="142.4">R2</text>
<text x="73.9" y="139.2" transform="rotate(-90 73.9 139.2)">J1</text>
<text x="65.7" y="146">R3</text>
<text x="66.1" y="148.4">R</text>
<text x="66.1" y="144.8">R</text>
<text x="74.5" y="148.7">Spares</text>
<text x="107.7" y="145.4">K</text>
<text x="109.5" y="149.3">1N4149</text>
<text x="64.2" y="154.8" transform="rotate(-90 64.2 154.8)">C_Small</text>
<text x="66.7" y="152.8" transform="rotate(-90 66.7 152.8)">C2</text>
<text x="80" y="155.1">U3</text>
<text x="95.8" y="154.8" transform="rotate(-90 95.8 154.8)">C_Small</text>
<text x="98.3" y="152.8" transform="rotate(-90 98.3 152.8)">C1</text>
<text x="111.7" y="155.1">U2</text>
<text x="127.5" y="154.8" transform="rotate(-90 127.5 154.8)">C_Small</text>
<text x="130" y="152.8" transform="rotate(-90 130 152.8)">C3</text>
<text x="143.3" y="155.1">U4</text>
<text x="95.1" y="159.8" transform="rotate(-90 95.1 159.8)">SN74LVC245APW</text>
<text x="126.7" y="159.8" transform="rotate(-90 126.7 159.8)">SN74LVC245APW</text>
<text x="158.3" y="159.8" transform="rotate(-90 158.3 159.8)">SN74LVC245APW</text>
<text x="109" y="164">P1</text>
<text x="160.8" y="169.5" transform="rotate(-90 160.8 169.5)">1x39 pin header</text>
</g>
<text font-size="1.1" fill="#fff" x="111.5" y="147.1">D1</text>
</svg>
